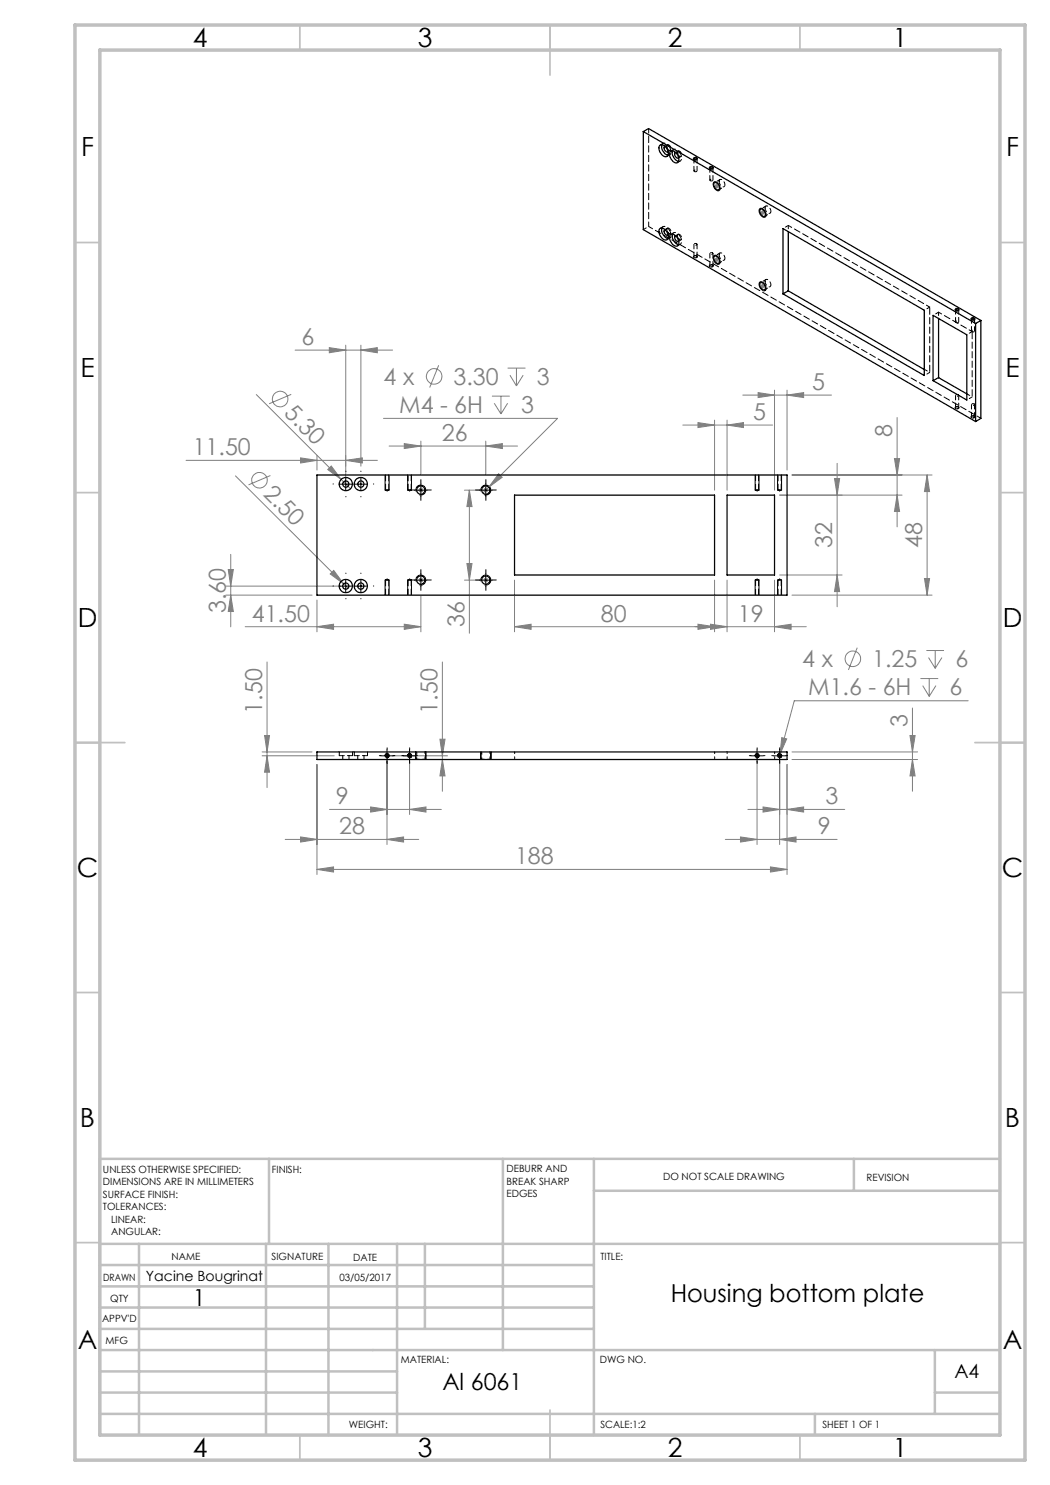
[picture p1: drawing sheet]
<svg xmlns="http://www.w3.org/2000/svg" width="210mm" height="297mm" viewBox="0 0 210 297" stroke-linecap="round" stroke-linejoin="round" font-family="sans-serif">
<g fill="none" stroke="#808080" stroke-width=".2">
<path d="M138.6 31.7h1M138.7 31.4l.8 .7M139.1 31.3v.9M139.5 31.4l-.8 .7M141.8 33.6h1M141.9 33.2l.7 .7M142.3 33.1v1M142.6 33.2l-.7 .7M142.8 37.2h1M143 36.9l.7 .7M143.3 36.8v.9M143.7 36.9l-.7 .7"/>
<path d="M142.8 52h1M143 51.6l.7 .7M143.3 51.4v1.1M143.7 51.6l-.7 .7M152 42.5h1M152 57.3h1M152.2 42.2l.7 .7M152.2 56.9l.7 .7M152.5 42v1.1M152.5 56.8v.9M152.9 42.2l-.7 .7M152.9 56.9l-.7 .7"/>
<path d="M51.3 78.9l18.8 18.9M58.2 78.9l-4.4 1.8M59 70h19.5M65.9 69.5l3.2 .5-3.2 .6zM69.1 69v26.8M72.2 70l3.3-.5v1.1zM72.2 69v24.2M87.7 73.1l-1.8 4.4M98.4 79.2h3.6M100.2 79.2v3.6M101.5 73.6h3.6M102 75l1.3 2.2"/>
<path d="M103.3 73.6v3.6M104.6 75l-1.3 2.2M148.6 79h17.7M151.6 78.5l3.3 .5-3.3 .5zM154.9 78v20M157.4 79l3.3-.5v1zM157.4 78v16M190.9 61.9h1M191.1 61.6l.7 .7M191.4 61.5v.9M191.8 61.6l-.7 .7M194.1 63.8h1"/>
<path d="M194.2 63.4l.7 .7M194.6 63.3v1M194.9 63.4l-.7 .7M37.2 92.1h38.3M47.1 95.2l22.5 22.4M54.1 95.1l-4.4 1.9M60.1 91.6l3.3 .5-3.3 .5zM63.4 91.1v2.9M65.5 93.9l.8-.7 1.9 2.7zM69.1 92.1l3.4-.5v1zM76.7 83.7h34.8l-14.9 14.9M77.8 89.2h25.7"/>
<path d="M80.9 88.7l3.3 .5-3.3 .5zM83.6 98h1.1M83.8 97.7l.7 .7M84.2 97.5v1M84.2 88.2v6.7M84.5 97.7l-.7 .7M92.9 98h3.3M93.9 98l.5 3.3h-1zM93.9 98v28.6M96.7 98h.9M96.8 97.7l.7 .7M97.2 97.5v1"/>
<path d="M97.2 89.2l3.3-.5v1zM97.2 88.2v6.7M98.8 80.6l1.4 2.2M99.7 94.8l.7 .7-2.6 1.9zM101.5 80.6l-1.3 2.2M136.6 85h17.9M139.6 84.5l3.3 .5-3.3 .5zM142.9 84v14M145.4 85l3.3-.5v1zM145.4 84v14M155.9 99h24.5M158.4 95h28"/>
<path d="M166.9 95.7h1l-.5 3.3zM167.4 92.7v28.7M178.9 91.7h1l-.5 3.3zM179.4 83.5v21.9M179.4 99l.5 3.3h-1zM185.4 95v24M185.4 95l.5 3.3h-1zM45.2 119h17.2M45.2 117.2h23M45.6 113.9h1.1l-.6 3.3zM46.1 119l.6 3.3h-1.1zM46.1 110.9v14.5"/>
<path d="M66 114.8l.7-.7 2 2.7zM83.6 116h1.1M83.8 115.7l.7 .7M84.2 115.5v1M84.2 119.1v7.3M84.5 115.7l-.7 .7M92.9 116h3.3M93.4 112.7h1l-.5 3.3zM96.7 116h.9M96.8 115.7l.7 .7M97.2 115.5v1M97.5 115.7l-.7 .7"/>
<path d="M102.9 116v10.4M142.9 116v10.4M145.4 116v10.4M154.9 116v10.4M155.9 115h12.5M158.4 119h28M167.4 115l.5 3.3h-1zM184.9 115.7h1l-.5 3.3zM49 125.3h35.2M53.4 132.4v25.1M63.4 125.3l3.3-.5v1.1zM63.4 120v6.4"/>
<path d="M80.9 124.8l3.3 .5-3.3 .6zM88.5 132.4v25.9M102.9 125.3l3.3-.5v1.1zM139.6 124.8l3.3 .5-3.3 .6zM142.1 124.8l3.3 .5-3.3 .6zM154.9 125.3l3.3-.5v1.1zM161.3 125.3h-58.4M171.4 129.5l-1.7 4.5M184.1 135.7h3.5M184.5 137.1l1.3 2.2M185.3 130.1h3.5M185.7 131.5l1.3 2.2"/>
<path d="M185.8 135.7v3.6M187 130.1v3.6M187.2 137.1l-1.4 2.2M188.4 131.5l-1.4 2.2M52.4 151.2h14.5M52.4 150.4h10M52.9 147.1h1l-.5 3.3zM53.4 151.2l.5 3.2h-1zM63.4 152.9v22M76.9 151.2h1M77 150.8l.8 .7M77.4 150.6v1.1"/>
<path d="M77.4 152.1v16.8M77.8 150.8l-.8 .7M78.4 151.2h11.1M81.6 150.8l.7 .7M81.9 150.6v1.1M81.9 152.1v10.8M82.3 150.8l-.7 .7M88 147.8h1l-.5 3.4zM88.5 151.9l.5 3.3h-1zM150.9 151.2h1M151.1 150.8l.7 .7M151.4 150.6v1.1"/>
<path d="M151.4 152.1v16.8M151.8 150.8l-.7 .7M155.4 151.2h1M155.5 150.8l.8 .7M155.9 150.6v1.1M155.9 152.1v16.8M156 150.8l-.2 .6M156.3 150.8l-.8 .7M156.4 147.5l.9 .3-1.3 3zM157.4 152.9v22M158.4 150.4h25.1M158.4 151.9h25.1"/>
<path d="M182 147.1h1l-.5 3.3zM182.5 151.9l.5 3.3h-1zM182.5 141.6v16.7M193.6 140.2h-34.7l-2.9 10.6M57 167.9h26.7M60.1 167.4l3.3 .5-3.3 .5zM63.4 173.9l3.3-.5v1zM63.4 173.9h94M65.9 161.9h22.4M74.1 161.4l3.3 .5-3.3 .5zM77.4 167.9l3.3-.5v1zM81.9 161.9l3.3-.5v1z"/>
<path d="M145.1 167.9h22.3M148.1 167.4l3.3 .5-3.3 .5zM149.6 161.9h19.3M152.6 161.4l3.3 .5-3.3 .5zM154.1 173.4l3.3 .5-3.3 .5zM155.9 167.9l3.3-.5v1zM157.4 161.9l3.3-.5v1z"/>
<circle cx="56" cy="79.8" r="1.56"/>
<circle cx="86.8" cy="75.3" r="1.56"/>
<circle cx="51.9" cy="96.1" r="1.55"/>
<circle cx="170.6" cy="131.7" r="1.55"/>
</g>
<g fill="none" stroke="#000" stroke-width=".2">
<path d="M138.7 31.6h.7a.37 .37 0 0 1-.3 .4 .37 .37 0 0 1-.4-.2zM141.9 33.4h.7a.37 .37 0 0 1-.3 .5 .37 .37 0 0 1-.4-.3zM142.7 36.5a1 1 0 0 1 1.3 1v.3a.56 .56 0 0 1-.5 .4 .56 .56 0 0 1-.6-.5l-.3-.7zM138.7 51.3a.36 .36 0 0 1 .5-.2 .36 .36 0 0 1 .2 .4h-.5zM141.9 53.1l.7-.1a.36 .36 0 0 1-.3 .5 .36 .36 0 0 1-.4-.3zM142.7 51.1a.96 .96 0 0 1 1.3 1 .54 .54 0 0 1-.3 .8 .54 .54 0 0 1-.7-.4l-.4-.8zM152 56.4a1.18 1.18 0 0 1 1.1 1.7 1.2 1.2 0 0 1-1.3-1.5zM152 41.7a1.15 1.15 0 0 1 1.1 1.7 .99 .99 0 0 1-1.3-1.1zM191 61.9a.36 .36 0 0 1 .5-.2 .36 .36 0 0 1 .2 .4l-.5 .1zM194.2 63.7l.7-.1a.35 .35 0 0 1-.3 .5 .35 .35 0 0 1-.4-.3zM67.9 96.8h2.5M69.1 95.6v2.5"/>
<path d="M70.9 96.8h2.5M72.2 95.6v2.5M77 95v3M77.8 95v3M81.5 95v3M82.3 95v3M82.9 98h2.5M83.2 98.3a1.01 1.01 0 0 1 .9-1.3 1.01 1.01 0 0 1 1.1 1.1 1.01 1.01 0 0 1-1.3 .9M84.2 96.8v2.5M95.9 98h2.5M96.2 98.3a1 1 0 0 1 .9-1.3 1 1 0 0 1 1.1 1.1 1 1 0 0 1-1.3 .9M97.2 96.8v2.5"/>
<path d="M151 95v3M151.8 95v3M155.5 95v3M156.3 95v3M191 81.5a.36 .36 0 0 1 .5-.3 .36 .36 0 0 1 .2 .5l-.4 .1-.3-.2zM194.2 83.3l.3-.2 .4 .2a.35 .35 0 0 1-.3 .3 .35 .35 0 0 1-.4-.3zM67.9 117.2h2.5M69.1 116v2.5M70.9 117.2h2.5M72.2 116v2.5M77 116v3M77.8 116v3"/>
<path d="M81.5 116v3M82.3 116v3M82.9 116h2.5M83.2 116.3a1 1 0 0 1 .9-1.3 1 1 0 0 1 1.1 1.1 1 1 0 0 1-1.3 .9M84.2 114.8v2.5M95.9 116h2.5M96.2 116.3a.99 .99 0 0 1 .9-1.3 .99 .99 0 0 1 1 1.1 .99 .99 0 0 1-1.2 .9M97.2 114.8v2.5M151 116v3M151.8 116v3M155.5 116v3M156.3 116v3"/>
<path d="M76.2 151.2h2.5M77 151.2a.39 .39 0 0 1 .4-.5 .39 .39 0 0 1 .4 .5 .39 .39 0 0 1-.5 .3M77.4 149.9v2.5M80.6 151.2h2.5M81.5 151.2a.39 .39 0 0 1 .4-.5 .39 .39 0 0 1 .4 .5 .39 .39 0 0 1-.5 .3M81.9 149.9v2.5M83.1 150.4v1.5M85.2 150.4v1.5M96.2 150.4v1.5M98.2 150.4v1.5M150.2 151.2h2.4M151 151.2a.39 .39 0 0 1 .4-.5 .39 .39 0 0 1 .4 .5 .39 .39 0 0 1-.5 .3"/>
<path d="M151.4 149.9v2.5M154.7 151.2h2.5M155.5 151.2a.39 .39 0 0 1 .4-.5 .39 .39 0 0 1 .4 .5 .39 .39 0 0 1-.5 .3M155.9 149.9v2.5"/>
</g>
<g fill="none" stroke="#c0c0c0" stroke-width=".35">
<path d="M60 5v5M110 5v10M160 5v5M15 48.5h5M200 48.5h5M15 98.5h5M200 98.5h5M15 148.5h10M195 148.5h10M15 198.5h5M200 198.5h5M15 248.5h5"/>
<path d="M200 248.5h5M60 287v5M110 282v10M160 287v5"/>
</g>
<g fill="none" stroke="#c0c0c0" stroke-width=".5">
<path d="M53.8 231.8v17M100.6 231.8v38.2M118.8 231.8v55.2M118.8 238.2h81.2M170.8 231.8v6.4M200 231.8h-180v55.2M20 248.8h180M20 257.3h98.8M20 253h98.8M27.8 248.8v38.2M53.2 248.8v38.2M65.7 248.8v38.2"/>
<path d="M79.4 248.8v38.2M85 248.8v17M20 265.8h98.8M20 261.5h98.8M20 278.5h59.4M20 274.3h59.4M20 270h180M187 278.5h13M187 270v12.8M20 282.8h180M163 282.8v4.2"/>
</g>
<path d="M15 5h190v287h-190zM20 10h180v277h-180z" fill="none" stroke="#c0c0c0" stroke-width=".7"/>
<path d="M83.2 151.9h2M96.2 151.9h2" fill="none" stroke="#000" stroke-width=".2" stroke-dasharray="1.3 .6" stroke-dashoffset=".6"/>
<path d="M77 98h.8M81.5 98h.8M151 98h.8M155.5 98h.8M77.8 116h-.8M82.3 116h-.8M151.8 116h-.8M156.3 116h-.8" fill="none" stroke="#000" stroke-width=".2" stroke-dasharray="1.3 .6" stroke-dashoffset=".4"/>
<g fill="none" stroke="#000" stroke-width=".2" stroke-dasharray="15.2 1.3 1.3 1.3">
<path d="M66.7 96.8h-.1M69.2 94.3v-.1M69.2 99.3v.1M69.7 96.8h-.1M71.7 96.8h.1M72.2 94.3v-.1M72.2 99.3v.1M74.7 96.8h.1M82.9 98h-.8M84.2 96.7v-.8M84.2 99.2v.9M85.4 98h.9"/>
<path d="M95.9 98h-.8M97.2 96.7v-.8M97.2 99.2v.9M98.4 98h.9M66.7 117.2h-.1M69.2 114.7v-.1M69.2 119.7v.1M69.7 117.2h-.1M71.7 117.2h.1M72.2 114.7v-.1M72.2 119.7v.1M74.7 117.2h.1"/>
<path d="M82.9 116h-.8M84.2 114.7v-.8M84.2 117.2v.9M85.4 116h.9M95.9 116h-.8M97.2 114.7v-.8M97.2 117.2v.9M98.4 116h.9M76.2 151.1h-.3M77.4 149.9v-.3M77.4 152.4v.3M78.7 151.1h.3"/>
<path d="M80.7 151.1h-.3M81.9 149.9v-.3M81.9 152.4v.3M83.2 151.1h.3M150.2 151.1h-.3M151.4 149.9v-.3M151.4 152.4v.3M152.7 151.1h.3M154.7 151.1h-.3M155.9 149.9v-.3M155.9 152.4v.3M157.2 151.1h.3"/>
</g>
<g fill="#808080">
<path d="M66 114.8l.7-.7 2 2.7z"/>
<path d="M65.5 93.9l.8-.7 1.9 2.7z"/>
<path d="M145.4 85l3.3-.5v1zM139.6 84.5l3.3 .5-3.3 .5zM97.2 89.2l3.3-.5v1zM80.9 88.7l3.3 .5-3.3 .5zM80.9 124.8l3.3 .5-3.3 .6zM63.4 125.3l3.3-.5v1.1zM69.1 92.1l3.4-.5v1zM60.1 91.6l3.3 .5-3.3 .5zM81.9 161.9l3.3-.5v1zM74.1 161.4l3.3 .5-3.3 .5zM77.4 167.9l3.3-.5v1zM60.1 167.4l3.3 .5-3.3 .5zM154.1 173.4l3.3 .5-3.3 .5zM63.4 173.9l3.3-.5v1z"/>
<path d="M99.7 94.8l-1.9 2.6 2.6-1.9zM151.6 78.5l3.3 .5-3.3 .5zM157.4 79l3.3-.5v1zM142.1 124.8l3.3 .5-3.3 .6zM154.9 125.3l3.3-.5v1.1zM65.9 69.5l3.2 .5-3.2 .6zM72.2 70l3.3-.5v1.1zM156.4 147.5l-.4 3.3 1.3-3zM148.1 167.4l3.3 .5-3.3 .5zM155.9 167.9l3.3-.5v1zM152.6 161.4l3.3 .5-3.3 .5zM157.4 161.9l3.3-.5v1z"/>
<path d="M139.6 124.8l3.3 .5-3.3 .6zM102.9 125.3l3.3-.5v1.1z"/>
<path d="M167.4 115l.5 3.3h-1zM166.9 95.7h1l-.5 3.3z"/>
<path d="M179.4 99l.5 3.3h-1zM178.9 91.7h1l-.5 3.3zM184.9 115.7h1l-.5 3.3zM185.4 95l.5 3.3h-1zM53.4 151.2l.5 3.2h-1zM52.9 147.1h1l-.5 3.3z"/>
<path d="M93.9 98l.5 3.3h-1zM93.4 112.7h1l-.5 3.3zM45.6 113.9h1.1l-.6 3.3zM46.1 119l.6 3.3h-1.1zM88 147.8h1l-.5 3.4zM88.5 151.9l.5 3.3h-1zM182 147.1h1l-.5 3.3zM182.5 151.9l.5 3.3h-1z"/>
</g>
<g fill="none" stroke="#000" stroke-width=".25">
<path d="M128.7 26.3l66.4 38.4M128.7 26.3l1-.6 66.5 38.4M128.7 26.3v19.6l66.4 38.4M132 29.1a1.22 1.22 0 0 1 1.6 1.1 .68 .68 0 0 1 0 .9 .68 .68 0 0 1-.9 .1 1.65 1.65 0 0 1-.7-2.1zM132.4 29a1.81 1.81 0 0 0 1.2 2M133 29.3a.65 .65 0 0 0-.1 .7 .65 .65 0 0 0 .7 .3M134 30.4a.89 .89 0 0 1 1.4 .5 1.15 1.15 0 0 1 0 1.7 1.71 1.71 0 0 1-1.4-2.2zM134.5 30.2a1.85 1.85 0 0 0 1.2 2.1M135.1 30.5a.65 .65 0 0 0 0 .8 .65 .65 0 0 0 .6 .3M138.8 31.7a.33 .33 0 0 1 .3-.2 .33 .33 0 0 1 .3 .3 .33 .33 0 0 1-.4 .2 .33 .33 0 0 1-.2-.3zM142 33.4l.6 .1a.27 .27 0 0 1-.3 .3 .27 .27 0 0 1-.3-.4zM142.8 36.6a.88 .88 0 0 1 .9 .4 .88 .88 0 0 1 0 1 1.03 1.03 0 0 1-.9-1.4z"/>
<path d="M132 45.7a1.37 1.37 0 0 1 1.6 1.4 .69 .69 0 0 1-.4 .9 .69 .69 0 0 1-.9-.4 1.46 1.46 0 0 1-.3-1.9zM132.4 45.6a1.81 1.81 0 0 0 1.2 2.1M133 45.9a.65 .65 0 0 0-.1 .8 .65 .65 0 0 0 .7 .3M134 47.1a.89 .89 0 0 1 1.4 .4 1.15 1.15 0 0 1 0 1.7 1.71 1.71 0 0 1-1.4-2.1zM134.5 46.8a1.85 1.85 0 0 0 1.2 2.1M135.1 47.2a.65 .65 0 0 0 0 .7 .65 .65 0 0 0 .6 .3M142.8 51.3a.88 .88 0 0 1 .9 .4 .88 .88 0 0 1 0 1 1 1 0 0 1-.9-1.4zM152 56.6a.88 .88 0 0 1 .9 .4 .88 .88 0 0 1 0 1 1.07 1.07 0 0 1-.9-1.4zM152 41.9a.88 .88 0 0 1 .9 .4 .88 .88 0 0 1 0 1 1.04 1.04 0 0 1-.9-1.4zM156.6 45.7l28.3 16.4v13l-28.3-16.3zM157.7 58.2l-1.1 .6M157.7 58.2l27.2 15.7"/>
<path d="M157.7 46.3v11.9M186.6 63.1l6.8 3.9v13l-6.8-3.9zM187.7 75.5l-1.1 .6M187.7 63.7v11.8M187.7 75.5l5.7 3.3M191.2 61.8l.5 .1a.28 .28 0 0 1-.3 .2 .28 .28 0 0 1-.3-.2zM194.3 63.7a.27 .27 0 0 1 .4-.1 .27 .27 0 0 1 .1 .3h-.4zM195.1 64.7v19.6M196.2 64.1v19.6l-1.1 .6M196.2 64.1l-1.1 .6M63.4 95h94v24h-94zM102.9 99h40v16h-40z"/>
<path d="M145.4 99h9.5v16h-9.5zM63.4 150.4h94v1.5h-94z"/>
<circle cx="69.2" cy="96.8" r="1.32"/>
<circle cx="69.2" cy="96.8" r=".63"/>
<circle cx="72.2" cy="96.8" r="1.32"/>
<circle cx="72.2" cy="96.8" r=".64"/>
<circle cx="84.2" cy="98" r=".83"/>
<circle cx="97.2" cy="98" r=".83"/>
<circle cx="69.2" cy="117.2" r=".62"/>
<circle cx="69.2" cy="117.2" r="1.32"/>
<circle cx="72.2" cy="117.2" r="1.32"/>
<circle cx="72.2" cy="117.2" r=".63"/>
<circle cx="84.2" cy="116" r=".83"/>
<circle cx="97.2" cy="116" r=".83"/>
<circle cx="77.4" cy="151.1" r=".32"/>
<circle cx="81.9" cy="151.1" r=".31"/>
<circle cx="151.4" cy="151.1" r=".31"/>
<circle cx="155.9" cy="151.1" r=".32"/>
</g>
<g fill="none" stroke="#000" stroke-width=".2" stroke-dasharray="1.3 .6">
<path d="M132.6 28.7l-.5 .3M133.4 29.3a.64 .64 0 0 0 .8 .7 .74 .74 0 0 0-.8-1v.3M133.4 31.3l.5-.3M133.5 29l-.5 .3M133.6 30.4l.5-.3M134.7 29.9l-.5 .3M135.5 30.5a.64 .64 0 0 0 .8 .7 .74 .74 0 0 0-.7-1l-.1 .3M135.5 32.5l.6-.3M135.6 30.2l-.5 .3M135.7 31.6l.5-.3M132.6 45.3l-.5 .3M133.4 45.9v-.1a.59 .59 0 0 1 .7 0 .59 .59 0 0 1 .1 .7v.1a.64 .64 0 0 1-.8-.7"/>
<path d="M133.4 47.9l.5-.3M133.5 45.6l-.5 .3M133.6 47l.5-.3M134.7 46.6l-.5 .3M135.5 47.1v-.1a.59 .59 0 0 1 .7 0 .59 .59 0 0 1 .2 .7l-.1 .2a.64 .64 0 0 1-.8-.8M135.5 49.2l.6-.3M135.6 46.9l-.5 .3M135.7 48.2l.5-.3M77.1 98h.3M77.1 98l.3 .2M77.4 98h.3M77.4 98.2l.3-.2"/>
<path d="M81.6 98h.3M81.6 98l.3 .2M81.9 98h.3M81.9 98.2l.3-.2M151.1 98h.3M151.1 98l.3 .2M151.4 98h.3M151.4 98.2l.3-.2M155.6 98h.3M155.6 98l.3 .2M155.9 98h.3M155.9 98.2l.3-.2"/>
<path d="M77.4 115.8l-.3 .2M77.7 116h-.6M77.7 116l-.3-.2M81.9 115.8l-.3 .2M82.2 116h-.6M82.2 116l-.3-.2M151.4 115.8l-.3 .2M151.7 116h-.6M151.7 116l-.3-.2M155.9 115.8l-.3 .2M156.2 116h-.6M156.2 116l-.3-.2"/>
</g>
<g fill="none" stroke="#000" stroke-width=".2" stroke-dasharray="1.3 .6" stroke-dashoffset=".1">
<path d="M77.1 95v3M77.7 98v-3M81.6 95v3M82.2 98v-3M151.1 95v3M151.7 98v-3M155.6 95v3M156.2 98v-3M77.1 116v3M77.7 119v-3M81.6 116v3M82.2 119v-3"/>
<path d="M151.1 116v3M151.7 119v-3M155.6 116v3M156.2 119v-3"/>
</g>
<path d="M70.5 151.1h-2.6M73.5 151.1h-2.6" fill="none" stroke="#000" stroke-width=".2" stroke-dasharray="1.3 .6" stroke-dashoffset=".3"/>
<g fill="none" stroke="#000" stroke-width=".2" stroke-dasharray="1.3 .6" stroke-dashoffset=".8">
<path d="M138.9 34.3l.5-.1a.26 .26 0 0 0-.3-.2 .26 .26 0 0 0-.2 .3M142.1 36.1h.5a.26 .26 0 0 0-.3-.3 .26 .26 0 0 0-.2 .3M139.3 48.7l.1 .1a.26 .26 0 0 1-.3 .3 .26 .26 0 0 1-.2-.4h.4M139.3 51.2l.1 .1a.26 .26 0 0 1-.3 .2 .26 .26 0 0 1-.2-.3h.4M142.5 50.6h.1a.26 .26 0 0 1-.3 .3 .26 .26 0 0 1-.2-.3h.4M142.5 53l.1 .1a.26 .26 0 0 1-.3 .2 .26 .26 0 0 1-.2-.3h.4M191.2 64.5l.5-.1a.26 .26 0 0 0-.3-.2 .26 .26 0 0 0-.2 .3M191.6 78.9l.1 .1a.26 .26 0 0 1-.3 .3 .26 .26 0 0 1-.2-.4h.4M194.4 66.3h.5a.26 .26 0 0 0-.3-.3 .26 .26 0 0 0-.2 .3M191.6 81.4l.1 .1a.26 .26 0 0 1-.3 .2 .26 .26 0 0 1-.2-.3h.4M194.8 83.2l.1 .1a.26 .26 0 0 1-.3 .2 .26 .26 0 0 1-.2-.3h.4M194.8 80.8h.1a.26 .26 0 0 1-.3 .3 .26 .26 0 0 1-.2-.3h.4"/>
<path d="M83.4 150.4v1.5M85 151.9v-1.5M96.4 150.4v1.5M98 151.9v-1.5M102.9 151.9v-1.5M142.9 151.9v-1.5M145.4 151.9v-1.5M154.9 151.9v-1.5"/>
</g>
<g fill="none" stroke="#000" stroke-width=".2" stroke-dasharray="1.3 .6" stroke-dashoffset=".4">
<path d="M129.7 25.7v19.6M138.8 31.7v2.5M139.4 34.2v-2.5M142 33.6v2.4M142.6 36v-2.4M129.7 45.3l66.5 38.4M138.8 48.9v2.4M139.4 51.3v-2.4M142 50.7v2.5M142.6 53.2v-2.5M191.1 61.9v2.5M191.1 79.1v2.4"/>
<path d="M191.7 64.4v-2.5M194.3 63.8v2.4M194.9 66.2v-2.4M191.7 81.5v-2.4M194.3 80.9v2.5M194.9 83.4v-2.5M67.9 150.4v.7M68.6 151.1v.8M69.8 151.9v-.8M70.5 151.1v-.7M70.9 150.4v.7M71.6 151.1v.8"/>
<path d="M72.8 151.9v-.8M73.5 151.1v-.7"/>
</g>
<g fill="none" stroke="#000" stroke-width=".2" stroke-dasharray="1.3 .6" stroke-dashoffset=".6">
<path d="M143.8 37.9l1-.6M144 35.9l-1.1 .6M128.7 45.9l1-.6M143.8 52.6l1-.6M144 50.6l-1.1 .6M152.9 43.3l1.1-.7M152.9 58l1.1-.7M153.2 41.2l-1.1 .6M153.2 55.9l-1.1 .6M157.7 45.1l-1.1 .6M157.7 45.1v1.2M184.9 73.9l1 .6"/>
<path d="M185.9 61.4l-1 .6M185.9 74.5l-1 .6M187.7 62.4l-1 .7M187.7 62.4v1.3M193.4 78.8l1 .6M194.4 66.3l-6.7-3.9M194.4 66.3l-1 .6M194.4 79.4l-1 .6"/>
</g>
<path d="M185.9 74.5v-13.1M194.4 79.4v-13.1" fill="none" stroke="#000" stroke-width=".2" stroke-dasharray="1.3 .6" stroke-dashoffset="-.2"/>
<path d="M133.6 31a.72 .72 0 0 0 .6-.4 .72 .72 0 0 0-.1-.8 1.33 1.33 0 0 0-1.6-1.1l-.1 .2M135.7 32.3a.72 .72 0 0 0 .7-.5 .72 .72 0 0 0-.2-.7 1.33 1.33 0 0 0-1.5-1.1l-.2 .2M143.8 36.3a.9 .9 0 0 0 1.1 1 1.02 1.02 0 0 0-.9-1.4l-.2 .4M132.4 45.6a.72 .72 0 0 1 .7-.3 .72 .72 0 0 1 .6 .4 1.33 1.33 0 0 1 .2 2h-.3M134.5 46.8a.72 .72 0 0 1 .7-.3 .72 .72 0 0 1 .6 .5 1.33 1.33 0 0 1 .2 1.9h-.3M143.8 51a.9 .9 0 0 0 1.1 1 1.02 1.02 0 0 0-.9-1.4l-.2 .4M153 41.6a.9 .9 0 0 0 1.1 1 1.02 1.02 0 0 0-.9-1.4l-.2 .4M153 56.3a.9 .9 0 0 0 1.1 1 1.02 1.02 0 0 0-.9-1.4l-.2 .4M185.9 61.4l-28.2-16.3" fill="none" stroke="#000" stroke-width=".2" stroke-dasharray="1.3 .6" stroke-dashoffset=".5"/>
<path d="M133 29.3a.79 .79 0 0 1 .6 1M135.1 30.5a.79 .79 0 0 1 .7 1M133.6 47a.79 .79 0 0 0-.6-1.1M135.8 48.2a.79 .79 0 0 0-.7-1.1" fill="none" stroke="#000" stroke-width=".2" stroke-dasharray="1.3 .6" stroke-dashoffset=".7"/>
<g font-size="5.3">
<text x="38.5" y="9.5">4</text>
<text x="83.5" y="9.5">3</text>
<text x="133.6" y="9.5">2</text>
<text x="178.6" y="9.5">1</text>
<text x="16.2" y="31.3">F</text>
<text x="201.2" y="31.3">F</text>
<text x="16.1" y="75.5">E</text>
<text x="201.1" y="75.5">E</text>
<text x="15.5" y="125.5">D</text>
<text x="200.5" y="125.5">D</text>
<text x="15.4" y="175.5">C</text>
<text x="200.4" y="175.5">C</text>
<text x="16" y="225.5">B</text>
<text x="201" y="225.5">B</text>
<text x="15.5" y="269.8">A</text>
<text x="200.5" y="269.8">A</text>
<text x="38.5" y="291.5">4</text>
<text x="83.5" y="291.5">3</text>
<text x="133.6" y="291.5">2</text>
<text x="178.6" y="291.5">1</text>
</g>
<text font-size="4.9" x="134.1" y="260.4">Housing bottom plate</text>
<g font-size="4.7" fill="#808080">
<text x="60.3" y="69">6</text>
<text x="76.7" y="77">4 x</text>
<text x="90.7" y="77">3.30</text>
<text x="107.4" y="77">3</text>
<text x="162.4" y="78">5</text>
<text x="56.7" y="82.8" transform="rotate(45 56.7 82.8)">5.30</text>
<text x="79.9" y="82.6">M4 - 6H</text>
<text x="104.2" y="82.6">3</text>
<text x="150.7" y="84">5</text>
<text x="88.4" y="88.2">26</text>
<text x="178.4" y="87.4" transform="rotate(-90 178.4 87.4)">8</text>
<text x="38.5" y="91">11.50</text>
<text x="52.5" y="99.1" transform="rotate(45 52.5 99.1)">2.50</text>
<text x="166.4" y="109.6" transform="rotate(-90 166.4 109.6)">32</text>
<text x="184.4" y="109.6" transform="rotate(-90 184.4 109.6)">48</text>
<text x="45.2" y="122.7" transform="rotate(-90 45.2 122.7)">3.60</text>
<text x="50.4" y="124.3">41.50</text>
<text x="92.9" y="125.3" transform="rotate(-90 92.9 125.3)">36</text>
<text x="120.2" y="124.3">80</text>
<text x="147.6" y="124.3">19</text>
<text x="160.5" y="133.5">4 x</text>
<text x="174.4" y="133.5">1.25</text>
<text x="191.1" y="133.5">6</text>
<text x="52.4" y="142.7" transform="rotate(-90 52.4 142.7)">1.50</text>
<text x="87.5" y="142.7" transform="rotate(-90 87.5 142.7)">1.50</text>
<text x="161.6" y="139.1">M1.6 - 6H</text>
<text x="189.9" y="139.1">6</text>
<text x="181.5" y="145.5" transform="rotate(-90 181.5 145.5)">3</text>
<text x="67.2" y="160.9">9</text>
<text x="165.1" y="160.9">3</text>
<text x="67.8" y="166.9">28</text>
<text x="163.6" y="166.9">9</text>
<text x="103" y="172.9">188</text>
</g>
<g font-size="4.7">
<text x="38.6" y="261.2">1</text>
<text x="88.5" y="278.1">Al 6061</text>
</g>
<text font-size="3.9" x="190.9" y="275.5">A4</text>
<text font-size="2.8" x="29.2" y="256.1">Yacine Bougrinat</text>
<g font-size="2">
<text x="20.6" y="234.6">UNLESS OTHERWISE SPECIFIED:</text>
<text x="20.6" y="237.1">DIMENSIONS ARE IN MILLIMETERS</text>
<text x="20.6" y="239.6">SURFACE FINISH:</text>
<text x="54.4" y="234.6">FINISH:</text>
<text x="101.3" y="234.5">DEBURR AND</text>
<text x="101.3" y="237">BREAK SHARP</text>
<text x="101.3" y="239.5">EDGES</text>
<text x="132.6" y="236">DO NOT SCALE DRAWING</text>
<text x="173.3" y="236.2">REVISION</text>
<text x="20.6" y="242.1">TOLERANCES:</text>
<text x="22.2" y="244.6">LINEAR:</text>
<text x="22.2" y="247.1">ANGULAR:</text>
<text x="34.3" y="252">NAME</text>
<text x="54.3" y="252">SIGNATURE</text>
<text x="120.1" y="251.9">TITLE:</text>
<text x="20.6" y="256.1">DRAWN</text>
<text x="67.9" y="256.1">03/05/2017</text>
<text x="70.6" y="252.2">DATE</text>
<text x="22" y="260.3">QTY</text>
<text x="20.4" y="264.4">APPV'D</text>
<text x="21.1" y="268.8">MFG</text>
<text x="80.2" y="272.5">MATERIAL:</text>
<text x="120" y="272.5">DWG NO.</text>
<text x="69.8" y="285.6">WEIGHT:</text>
<text x="120.1" y="285.6">SCALE:1:2</text>
<text x="164.5" y="285.6">SHEET 1 OF 1</text>
</g>
</svg>
